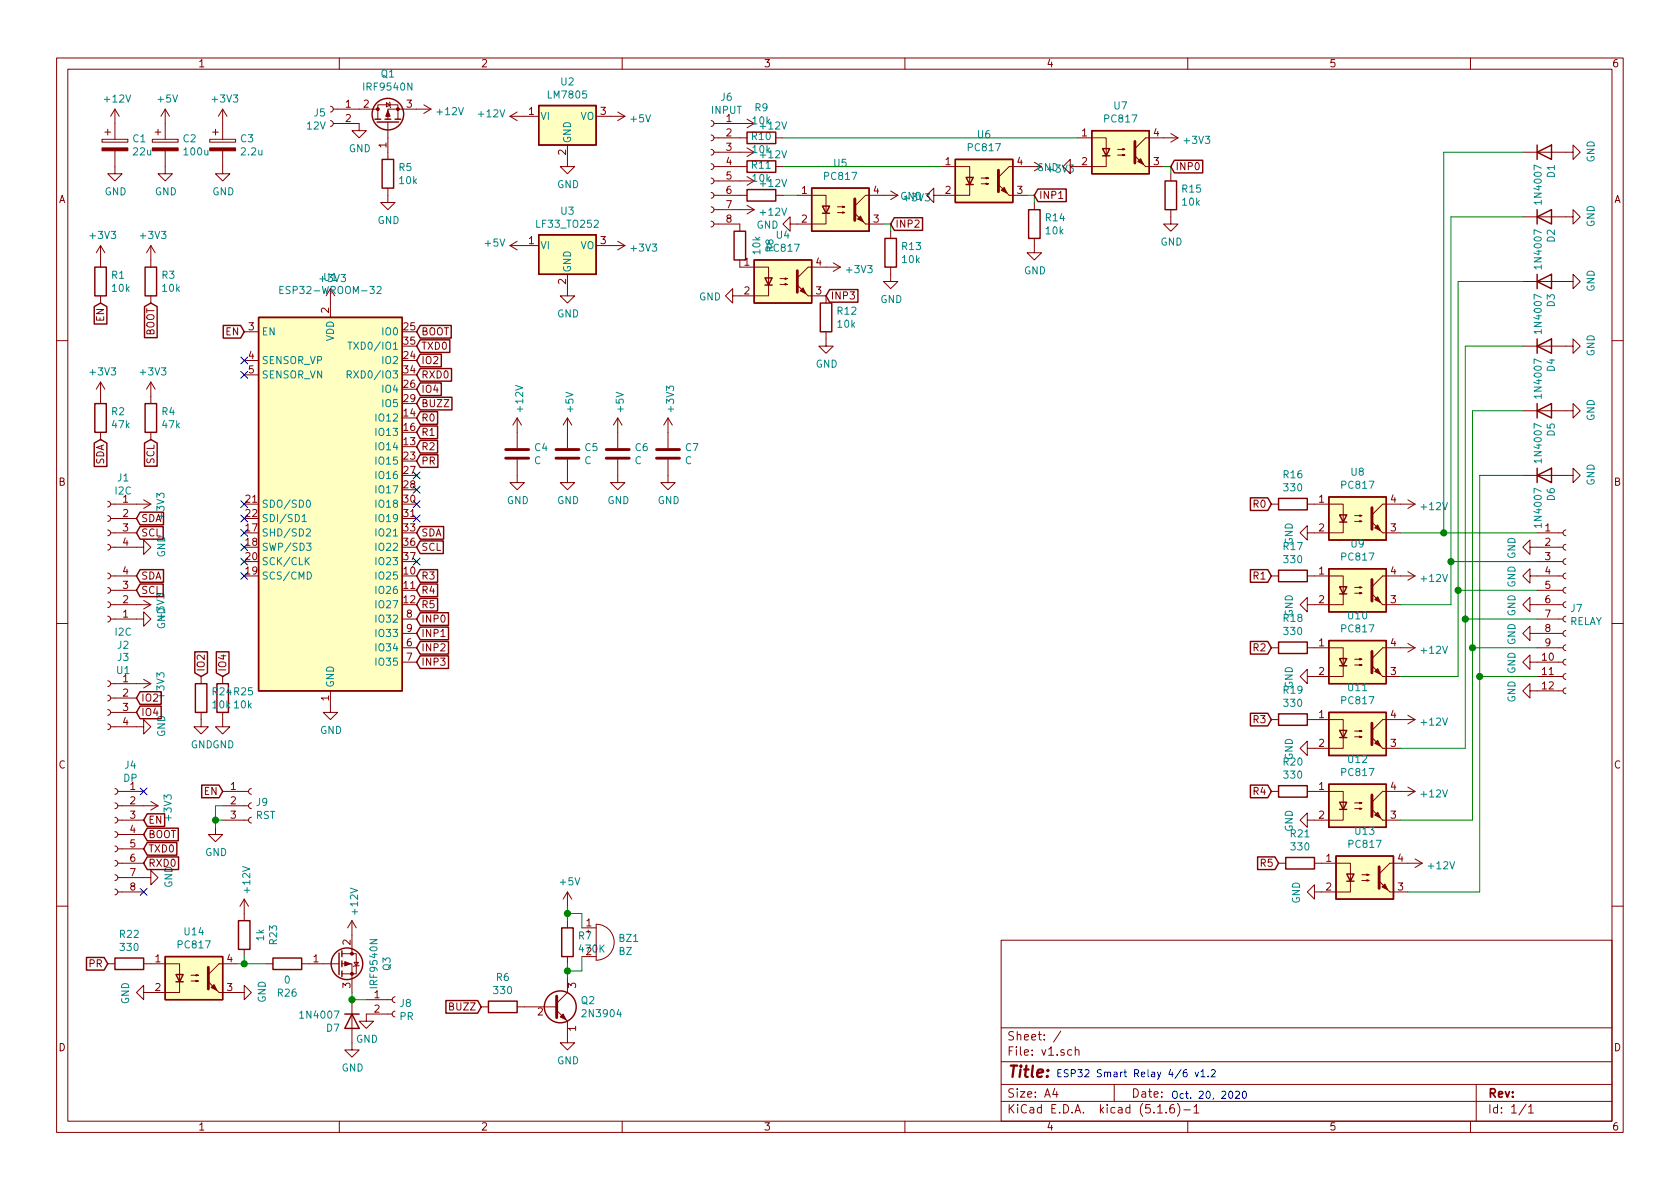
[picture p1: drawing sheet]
<svg xmlns="http://www.w3.org/2000/svg" width="297mm" height="210mm" viewBox="0 0 297 210" stroke-linecap="round" stroke-linejoin="round" font-family="sans-serif">
<g fill="none" stroke="#840000" stroke-width=".18">
<path d="M10 10.3h277v189.9h-277zM12 12.2h273v186.1h-273zM20.3 19.3l-.7 1.3M20.3 19.3v5.3M20.3 19.3l.8 1.3M29.2 19.3v5.3M29.2 19.3l-.8 1.3M29.2 19.3l.8 1.3M39.4 19.3v5.3M39.4 19.3l-.8 1.3M39.4 19.3l.7 1.3M58.4 18.8l.4 .1 .1 .3-.1 .4-.4 .2"/>
<path d="M58.9 19.3h7.9M60 10.3v1.9M68.3 18.2l.7 .3-.7 .4zM68.8 18l.2 .2v.7l.1 .1M74.9 18.5l1.3 .8M76.2 19.3h-7.6v1.8M76.2 19.3l-1.3 .8M91.4 19.8l-1.2 .8M109.2 19.8l1.3 .8M110 10.3v1.9M160 10.3v1.9M210 10.3v1.9"/>
<path d="M260 10.3v1.9M18 24.6h4.6v.5h-4.6zM18.5 23.4h1.1M19 22.9v1M20.3 26.7v4h1.3l-1.3 1.3-1.3-1.3h1.3M26.9 24.6h4.6v.5h-4.6zM27.4 23.4h1M27.9 22.9v1M29.2 26.7v4h1.3l-1.3 1.3-1.3-1.3h1.3M37.1 24.6h4.6v.5h-4.6zM37.6 23.4h1M38.1 22.9v1"/>
<path d="M39.4 26.7v4h1.2l-1.2 1.3-1.3-1.3h1.3M58.4 21.3l.4 .2 .1 .2-.1 .5-.4 .1M58.9 21.8h4.6v1.3h1.3l-1.3 1.3-1.3-1.3h1.3M66.8 21.1v-2.6h3.6v2.6M68.6 33.3v2.5h1.2l-1.2 1.3-1.3-1.3h1.3M68.6 21.6v6.6M90.2 20.6l1.2 .7M90.2 20.6h5M100.3 25.6v3.9h1.3l-1.3 1.2-1.2-1.2h1.2M105.4 20.6h5.1M110.5 20.6l-1.3 .7M125.7 39.1l.4 .1 .1 .3-.1 .4-.4 .2"/>
<path d="M125.7 36.6l.4 .1 .1 .3-.1 .4-.4 .2M125.7 34l.4 .2 .1 .2-.1 .5-.4 .1M125.7 31.5l.4 .1 .1 .3-.1 .4-.4 .2M125.7 29l.4 .1 .1 .3-.1 .4-.4 .2M125.7 26.4l.4 .1 .1 .3-.1 .4-.4 .2M125.7 23.9l.4 .1 .1 .3-.1 .4-.4 .2M125.7 21.3l.4 .2 .1 .2-.1 .5-.4 .1M126.2 39.6h4.6v1.3M126.2 37.1h7.1M126.2 21.8h7.1M126.2 34.5h5.9M126.2 32h7.1"/>
<path d="M126.2 29.5h5.9M126.2 26.9h7.1M126.2 24.4h5.9M132.1 36.3l1.2 .8M132.1 21.1l1.2 .7M132.1 26.2l1.2 .7M132.1 31.2l1.2 .8M133.3 37.1l-1.2 .7M133.3 21.8l-1.2 .8M133.3 26.9l-1.2 .8M133.3 32l-1.2 .8M137.2 34.5h1.2"/>
<path d="M137.2 29.5h1.2M137.2 24.4h1.2M141 34.5h5v5.1h-6.3v1.3l-1.3-1.3 1.3-1.3v1.3M148.1 37.6h1.3l-.4 .1v-.2l.4 .1M148.1 36.6h1.3l-.4 .1v-.3l.4 .2M153 39.6h3.2M157.5 33.8l1.2 .7M158.7 34.5h-5.7l-1.9 1.9M158.7 34.5l-1.2 .8M166.4 29.5h5v5h-6.3v1.3l-1.3-1.3 1.3-1.2v1.2M173.5 32.5h1.3l-.4 .1v-.2l.4 .1M173.5 31.5h1.3l-.4 .1v-.2l.4 .1"/>
<path d="M178.4 34.5h3.2M182.9 35.8v1.3M184.1 29.5h-5.7l-1.9 1.9M187.2 35.1h.7M190.5 24.4h5.1v5.1h-6.4v1.2l-1.2-1.2 1.2-1.3v1.3M197.6 27.4h1.3l-.4 .2v-.3l.4 .1M197.6 26.4h1.3l-.4 .1v-.2l.4 .1M202.6 29.5h3.1M207 37.1v2.5h1.3l-1.3 1.3-1.3-1.3h1.3M207 23.6l1.3 .8M207 30.7v1.3M208.3 24.4h-5.7l-1.9 1.9"/>
<path d="M208.3 24.4l-1.3 .7M269.2 38.3h8.9v-1.2l1.3 1.2-1.3 1.3v-1.3M269.2 26.9h8.9v-1.3l1.3 1.3-1.3 1.3v-1.3M17.8 43.4l-.8 1.3M17.8 43.4v3.8M17.8 52.3v1.3M17.8 43.4l.7 1.3M26.7 43.4v3.8M26.7 52.3v1.3M26.7 43.4l-.8 1.3M26.7 43.4l.7 1.3M43.2 58.7h2.5"/>
<path d="M58.4 51v5.1M90.2 43.4l1.2 .8M90.2 43.4h5M91.4 42.7l-1.2 .7M100.3 48.5v3.8h1.3l-1.3 1.3-1.2-1.3h1.2M105.4 43.4h5.1M109.2 42.7l1.3 .7M110.5 43.4l-1.3 .8M130.8 46v1.2h5.1v5.1h-6.4v1.3l-1.2-1.3 1.2-1.3v1.3M137.9 50.3h1.3l-.4 .1v-.2l.4 .1M137.9 49.3h1.3l-.4 .1v-.3l.4 .2M142.9 52.3h3.1v1.3"/>
<path d="M146 58.7v2.5h1.3l-1.3 1.3-1.2-1.3h1.2M147.3 46.5l1.3 .7M148.6 47.2h-5.7l-1.9 1.9M148.6 47.2l-1.3 .8M157.5 47.2v2.6h1.2l-1.2 1.2-1.3-1.2h1.3M157.5 40.9v1.3M182.9 42.2v2.5h1.2l-1.2 1.3-1.3-1.3h1.3M269.2 49.8h8.9v-1.3l1.3 1.3-1.3 1.2v-1.2M10 60.2h2M17.8 67.6v3.8M17.8 76.4v1.3M17.8 67.6l-.8 1.2"/>
<path d="M17.8 67.6l.7 1.2M26.7 67.6v3.8M26.7 76.4v1.3M26.7 67.6l-.8 1.2M26.7 67.6l.7 1.2M43.2 63.7h2.5M43.2 66.3h2.5M91.4 73.9l-.7 1.3M91.4 73.9v5.3M91.4 73.9l.8 1.3M100.3 73.9l-.7 1.3M100.3 73.9v5.3"/>
<path d="M100.3 73.9l.8 1.3M109.2 73.9l-.7 1.3M109.2 73.9v5.3M109.2 73.9l.8 1.3M118.1 73.9v5.3M118.1 73.9l-.8 1.3M118.1 73.9l.8 1.3M269.2 72.6h8.9v-1.2l1.3 1.2-1.3 1.3v-1.3M269.2 61.2h8.9v-1.3l1.3 1.3-1.3 1.3v-1.3M285 60.2h2M19 96.3l.4 .1 .2 .3-.2 .4-.4 .2M19 93.7l.4 .1 .2 .3-.2 .5-.4 .1"/>
<path d="M19 91.2l.4 .1 .2 .3-.2 .4-.4 .2M19 88.6l.4 .2 .2 .2-.2 .5-.4 .2M19.6 96.8h5.8v-1.3l1.3 1.3-1.3 1.2v-1.2M19.6 94.2h4.5M19.6 89.1h7.1M19.6 91.7h4.5M25.4 88.4l1.3 .7M26.7 89.1l-1.3 .8M91.4 81.3v4h1.3l-1.3 1.3-1.2-1.3h1.2M100.3 81.3v4h1.3l-1.3 1.3-1.2-1.3h1.2M109.2 81.3v4h1.3l-1.3 1.3-1.3-1.3h1.3M118.1 81.3v4h1.3l-1.3 1.3-1.3-1.3h1.3"/>
<path d="M224.8 89.1h1.3M231.1 89.1h6.4v5.1h-6.4v1.3l-1.2-1.3 1.2-1.2v1.2M239.5 92.2h1.3l-.4 .1v-.2l.4 .1M239.5 91.2h1.3l-.4 .1v-.2l.4 .1M244.5 94.2h3.1M248.9 88.4l1.3 .7M250.2 89.1h-5.7l-1.9 2M250.2 89.1l-1.3 .8M269.2 84.1h8.9v-1.3l1.3 1.3-1.3 1.2v-1.2M270.5 96.8v-1.3l-1.3 1.3 1.3 1.2v-1.2h5.9M271.8 94.2h4.6M271.8 99.3h4.6"/>
<path d="M276.9 98.8l-.3 .1-.2 .3 .1 .4 .4 .2M276.9 96.3l-.3 .1-.2 .3 .1 .4 .4 .2M276.9 93.7l-.3 .1-.2 .4 .1 .3 .4 .2M10 110.3h2M19 101.3l.4 .2 .2 .2-.2 .5-.4 .2M19 103.9l.4 .1 .2 .3-.2 .4-.4 .2M19 106.4l.4 .1 .2 .3-.2 .5-.4 .1M19 109l.4 .1 .2 .3-.2 .4-.4 .2M19.6 109.5h5.8v-1.3l1.3 1.3-1.3 1.2v-1.2M19.6 106.9h7.1M19.6 101.8h4.5M19.6 104.4h4.5"/>
<path d="M25.4 106.2l1.3 .7M26.7 106.9l-1.3 .8M35.6 119.6v1.3M39.4 119.6v1.3M71.1 114.5h2.6M71.1 117.1h2.6M71.1 112h2.6M71.1 109.5h2.6M78 112.6h.7M224.8 114.5h1.3M224.8 101.8h1.3M231.1 101.8h6.4v5.1h-6.4v1.3l-1.2-1.3 1.2-1.2v1.2"/>
<path d="M231.1 114.5h6.4v5.1h-6.4v1.3l-1.2-1.3 1.2-1.2v1.2M239.5 104.9h1.3l-.4 .1v-.2l.4 .1M239.5 103.9h1.3l-.4 .1v-.2l.4 .1M239.5 117.6h1.3l-.4 .1v-.2l.4 .1M239.5 116.6h1.3l-.4 .1v-.2l.4 .1M244.5 106.9h3.1M244.5 119.6h3.1M248.9 113.8l1.3 .7M248.9 101.1l1.3 .7M250.2 114.5h-5.7l-1.9 2M250.2 114.5l-1.3 .8M250.2 101.8h-5.7l-1.9 2"/>
<path d="M250.2 101.8l-1.3 .8M270.5 112v-1.3l-1.3 1.3 1.3 1.3v-1.3h5.9M270.5 106.9v-1.2l-1.3 1.2 1.3 1.3v-1.3h5.9M270.5 117.1v-1.3l-1.3 1.3 1.3 1.3v-1.3h5.9M270.5 101.8v-1.2l-1.3 1.2 1.3 1.3v-1.3h5.9M271.8 114.5h4.6M271.8 119.6h4.6M271.8 109.5h4.6M271.8 104.4h4.6M276.9 119.1l-.3 .1-.2 .4 .1 .3 .4 .2M276.9 116.6l-.3 .1-.2 .3 .1 .4 .4 .2M276.9 114l-.3 .1-.2 .4 .1 .4 .4 .2"/>
<path d="M276.9 111.5l-.3 .1-.2 .3 .1 .4 .4 .2M276.9 109l-.3 .1-.2 .3 .1 .4 .4 .2M276.9 106.4l-.3 .1-.2 .4 .1 .3 .4 .2M276.9 103.9l-.3 .1-.2 .3 .1 .4 .4 .2M276.9 101.3l-.3 .1-.2 .4 .1 .4 .4 .2M285 110.3h2M19 128l.4 .1 .2 .3-.2 .4-.4 .2M19 125.5l.4 .1 .2 .3-.2 .4-.4 .2M19 122.9l.4 .2 .2 .2-.2 .5-.4 .1M19 120.4l.4 .1 .2 .3-.2 .4-.4 .2M19.6 128.5h5.8v-1.3l1.3 1.3-1.3 1.3v-1.3M19.6 126h4.5"/>
<path d="M19.6 123.4h4.5M19.6 120.9h7.1M20.3 139.4l.4 .2 .1 .2-.1 .5-.4 .2M20.8 139.9h4.6M25.4 120.1l1.3 .8M26.7 120.9l-1.3 .8M35.6 126v2.5h1.2l-1.2 1.3-1.3-1.3h1.3M39.4 126v2.5h1.2l-1.2 1.3-1.3-1.3h1.3M39.4 139.9h4.5M44.4 139.4l-.3 .1-.2 .4 .1 .4 .4 .2M58.4 122.2v3.8h1.3l-1.3 1.2-1.3-1.2h1.3M224.8 127.2h1.3"/>
<path d="M224.8 139.9h1.3M231.1 127.2h6.4v5.1h-6.4v1.3l-1.2-1.3 1.2-1.2v1.2M231.1 139.9h6.4v5.1h-6.4v1.3l-1.2-1.3 1.2-1.2v1.2M239.5 130.3h1.3l-.4 .1v-.2l.4 .1M239.5 129.3h1.3l-.4 .1v-.2l.4 .1M244.5 132.3h3.1M248.9 126.5l1.3 .7M248.9 139.2l1.3 .7M250.2 127.2h-5.7l-1.9 2M250.2 127.2l-1.3 .8M250.2 139.9h-5.7l-1.9 2M250.2 139.9l-1.3 .8"/>
<path d="M270.5 122.2v-1.3l-1.3 1.3 1.3 1.2v-1.2h5.9M276.9 121.7l-.3 .1-.2 .3 .1 .4 .4 .2M20.3 157.2l.4 .1 .1 .3-.1 .5-.4 .1M20.3 154.7l.4 .1 .1 .3-.1 .4-.4 .2M20.3 152.1l.4 .2 .1 .2-.1 .5-.4 .2M20.3 149.6l.4 .1 .1 .3-.1 .4-.4 .2M20.3 147.1l.4 .1 .1 .3-.1 .4-.4 .2M20.3 144.5l.4 .1 .1 .3-.1 .5-.4 .1M20.3 142l.4 .1 .1 .3-.1 .4-.4 .2M20.8 155.2h5.9v-1.3l1.2 1.3-1.2 1.3v-1.3M20.8 152.6h4.6M20.8 145h4.6"/>
<path d="M20.8 157.7h4.6M20.8 142.5h7.1M20.8 150.1h4.6M20.8 147.6h4.6M26.7 141.7l1.2 .8M27.9 142.5l-1.2 .8M38.1 146.3v1.3h1.3l-1.3 1.2-1.3-1.2h1.3M39.4 145h4.5M39.4 142.5h4.5M43.2 159l-.8 1.3M43.2 159v3.8M43.2 159l.7 1.3"/>
<path d="M44.4 144.5l-.3 .1-.2 .4 .1 .3 .4 .2M44.4 142l-.3 .1-.2 .3 .1 .4 .4 .2M100.3 157.7v2.6M100.3 157.7l-.7 1.3M100.3 157.7l.8 1.3M226.1 152.6h1.2M232.4 152.6h6.4v5.1h-6.4v1.3l-1.3-1.3 1.3-1.2v1.2M239.5 143h1.3l-.4 .1v-.2l.4 .1M239.5 142h1.3l-.4 .1v-.2l.4 .1M240.8 155.7h1.3l-.4 .1v-.2l.4 .1M240.8 154.7h1.3l-.4 .1v-.2l.4 .1M244.5 145h3.1"/>
<path d="M245.7 157.7h3.2M250.2 151.9l1.3 .7M251.5 152.6h-5.8l-1.9 2M251.5 152.6l-1.3 .8M10 160.2h2M19 170.4h1.3M25.4 170.4h6.3v5.1h-6.3v1.3l-1.3-1.3 1.3-1.3v1.3M33.8 173.5h1.3l-.4 .1v-.3l.4 .2M33.8 172.5h1.3l-.4 .1v-.3l.4 .2M38.7 175.5h4.5v-1.3l1.2 1.3-1.2 1.3v-1.3M41.9 170.4h-3.2l-1.9 1.9M43.2 167.9v1.3"/>
<path d="M47 170.4h1.3M53.3 170.4h6.6M60.5 170.4h1.7v5.1M60.5 168.7h2.5v3.5h-2.5M62.2 176.8v8.9h1.3l-1.3 1.2-1.2-1.2h1.2M62.2 162.8v5.9M62.2 162.8l-.7 1.3M62.2 162.8l.8 1.3M62.6 170.2h.8l-.4 .6zM63.5 170.7l-.1 .1h-.8l-.1 .1M64.8 176.8h4.5M69.3 179.3h-4.5v1.3h1.2l-1.2 1.3-1.3-1.3h1.3"/>
<path d="M69.8 178.8l-.3 .1-.2 .3 .1 .4 .4 .2M69.8 176.3l-.3 .1-.2 .3 .1 .4 .4 .2M85.1 178h1.3M91.4 178h7M98.4 178.7l1.9 1.9v3.8h1.3l-1.3 1.3-1.2-1.3h1.2M100.3 162.8v1.3M100.3 169.2v1.2M100.3 173v2.5l-1.9 1.9M102.9 164.1h2.5M102.9 169.2h2.5M105.4 163.4a3.2 3.2 0 0 1 3.2 3.2 3.2 3.2 0 0 1-3.2 3.2zM177 166.3h108v32h-108z"/>
<path d="M285 160.2h2M60 198.3v1.9M110 198.3v1.9M160 198.3v1.9M177 194.8h108M177 191.8h108M177 187.8h108M177 181.8h108M186.5 192.5l-.4 1h1M186.8 193v1M187.6 182.3l-1.3 2M189.5 185.7l-.4-.1-.3 .3v.6l.3 .1 .4-.1"/>
<path d="M190.1 185.7h.1a.37 .37 0 0 1 .6 .1v.8M190.1 185.1v1.5M197 191.8v3M204.7 196.8h.8M206.2 196.7v.1M207.5 195.3a.59 .59 0 0 0-.7 .7v.5l.2 .2 .4 .1 .2-.1 .1-.5-.2-.2-.4-.1-.3 .3M208.2 195.1a1.71 1.71 0 0 1 0 2.3M209.3 196.3h1.2M210 198.3v1.9M211.1 195.8l.4-.5v1.5M211.1 196.8h.9M260 198.3v1.9"/>
<path d="M261 191.8v6.5M269.8 195.2l-1.2 2M270.3 195.8l.4-.5v1.5M270.3 196.8h.8"/>
</g>
<g fill="none" stroke="#840000" stroke-width=".25">
<path d="M95.2 18.7h10.2v6.9h-10.2zM66.3 21.1h1M66.7 21.6h3.8M67.6 28.2h2v5.1h-2zM68.1 21.1h1M69.8 21.1h1.1M132.1 33.5h5.1v2.1h-5.1zM132.1 28.4h5.1v2.1h-5.1zM132.1 23.4h5.1v2h-5.1zM143.5 33.3h10.2v7.6h-10.2zM145.4 36.4h1.3l-.7 1.3zM145.4 37.7h1.3"/>
<path d="M158.1 38.5h5v2.2h-5l-.6-1.1zM168.9 28.2h10.2v7.6h-10.2zM170.8 31.4h1.3l-.7 1.2zM170.8 32.6h1.3M181.9 37.1h2v5.1h-2zM183.5 33.4h5v2.3h-5l-.6-1.2zM193 23.1h10.2v7.6h-10.2zM194.9 26.3h1.3l-.6 1.3zM194.9 27.6h1.3M206 32h2v5.1h-2zM207.6 28.3h5v2.3h-5l-.6-1.1zM271.8 38.3l2.5-1.2v2.5z"/>
<path d="M271.8 26.9l2.5-1.3v2.6zM271.8 25.6v2.6M271.8 37.1v2.5M16.7 54.2l1.1-.6 1.1 .6v3.1h-2.2zM16.8 47.2h2v5.1h-2zM25.6 54.2l1.1-.6 1.1 .6v5.5h-2.2zM25.7 47.2h2v5.1h-2zM39.5 57.6h3l.7 1.1-.7 1.1h-3zM45.7 56.1h25.4v66.1h-25.4zM74.3 57.6h5.5v2.2h-5.5l-.6-1.1zM95.2 41.5h10.2v7h-10.2zM129.8 40.9h2v5.1h-2z"/>
<path d="M133.3 46h10.2v7.6h-10.2zM135.3 49.1h1.2l-.6 1.3zM135.3 50.4h1.2M145 53.6h2.1v5.1h-2.1zM146.7 51.2h5v2.2h-5l-.7-1.1zM156.5 42.2h2v5h-2zM271.8 49.8l2.5-1.3v2.5zM271.8 48.5v2.5M271.8 59.9v2.6M16.7 78.4l1.1-.7 1.1 .7v4.1h-2.2zM16.8 71.4h2v5h-2zM25.6 78.4l1.1-.7 1.1 .7v4h-2.2z"/>
<path d="M25.7 71.4h2v5h-2zM74.3 75.3h3.1v2.3h-3.1l-.6-1.2zM74.3 72.8h3.1v2.2h-3.1l-.6-1.1zM74.3 60.1h5.2v2.2h-5.2l-.6-1.1zM74.3 70.3h5.6v2.2h-5.6l-.6-1.1zM74.3 65.2h5.5v2.2h-5.5l-.6-1.1zM74.3 77.9h3.1v2.2h-3.1l-.6-1.1zM74.3 62.6h3.7v2.3h-3.7l-.6-1.2zM74.3 67.7h3.7v2.2h-3.7l-.6-1.1zM271.8 72.6l2.5-1.2v2.5zM271.8 61.2l2.5-1.3v2.6zM271.8 71.4v2.5"/>
<path d="M24.8 90.6h4.1v2.2h-4.1l-.7-1.1zM24.8 93.1h4.1v2.2h-4.1l-.7-1.1zM74.3 80.4h3.1v2.2h-3.1l-.6-1.1zM74.3 93.1h4.1v2.2h-4.1l-.6-1.1zM74.3 95.7h4.1v2.2h-4.1l-.6-1.1zM221.1 88h3.1l.6 1.1-.6 1.2h-3.1zM226.1 88.1h5v2.1h-5zM234.9 87.9h10.2v7.6h-10.2zM236.9 91.1h1.2l-.6 1.2zM236.9 92.3h1.2M271.8 84.1l2.5-1.3v2.5zM271.8 82.8v2.5"/>
<path d="M24.8 103.3h4.1v2.2h-4.1l-.7-1.1zM24.8 100.7h4.1v2.3h-4.1l-.7-1.2zM34.4 115.3h2.3v3.7l-1.1 .6-1.2-.6zM38.3 115.3h2.2v3.7l-1.1 .6-1.1-.6zM74.3 100.7h3.1v2.3h-3.1l-.6-1.2zM74.3 108.4h5v2.2h-5l-.6-1.1zM74.3 110.9h5v2.2h-5l-.6-1.1zM74.3 113.4h5v2.3h-5l-.6-1.2zM74.3 116h5v2.2h-5l-.6-1.1zM74.3 105.8h3.1v2.2h-3.1l-.6-1.1zM74.3 103.3h3.1v2.2h-3.1l-.6-1.1zM221.1 113.4h3.1l.6 1.1-.6 1.2h-3.1z"/>
<path d="M221.1 100.7h3.1l.6 1.1-.6 1.2h-3.1zM226.1 100.8h5v2.1h-5zM226.1 113.5h5v2.1h-5zM234.9 100.6h10.2v7.6h-10.2zM234.9 113.3h10.2v7.6h-10.2zM236.9 103.8h1.2l-.6 1.2zM236.9 116.5h1.2l-.6 1.2zM236.9 105h1.2M236.9 117.7h1.2M24.8 122.3h3.7v2.3h-3.7l-.7-1.2zM24.8 124.9h3.7v2.2h-3.7l-.7-1.1zM34.5 120.9h2.1v5.1h-2.1z"/>
<path d="M35.7 138.8h3l.7 1.1-.7 1.2h-3zM38.4 120.9h2v5.1h-2zM221.1 138.8h3.1l.6 1.1-.6 1.2h-3.1zM221.1 126.1h3.1l.6 1.1-.6 1.2h-3.1zM226.1 126.2h5v2.1h-5zM226.1 138.9h5v2.1h-5zM234.9 126h10.2v7.6h-10.2zM234.9 138.7h10.2v7.6h-10.2zM236.9 129.2h1.2l-.6 1.2zM236.9 130.4h1.2M26 143.9h3.1v2.2h-3.1l-.6-1.1zM26 146.5h5.5v2.2h-5.5l-.6-1.1z"/>
<path d="M26 149h5.3v2.2h-5.3l-.6-1.1zM26 151.5h5.6v2.3h-5.6l-.6-1.2zM222.4 151.5h3l.7 1.1-.7 1.2h-3zM227.3 151.6h5.1v2.1h-5.1zM236.2 151.4h10.2v7.6h-10.2zM236.9 141.9h1.2l-.6 1.2zM236.9 143.1h1.2M238.1 154.6h1.3l-.6 1.2zM238.1 155.8h1.3M15.3 169.3h3.1l.6 1.1-.6 1.1h-3.1zM20.3 169.4h5.1v2h-5.1zM29.2 169.2h10.2v7.6h-10.2z"/>
<path d="M31.1 172.3h1.3l-.7 1.3zM31.1 173.6h1.3M42.2 162.8h2v5.1h-2zM48.3 169.4h5v2h-5zM59.9 168.5v3.8M60.5 168.1v1.1M60.5 169.9v1M60.5 171.7v1M61 179.3h2.5M62.2 179.3l1.3 2.6h-2.5zM78.8 176.9h5.7l.6 1.1-.6 1.2h-5.7zM86.4 177h5v2.1h-5z"/>
<path d="M99.3 164.1h2v5.1h-2z"/>
<circle cx="68.6" cy="20.2" r="2.79"/>
<circle cx="61.3" cy="170.4" r="2.79"/>
<circle cx="99.1" cy="178" r="2.82"/>
</g>
<g fill="#ffffc2" stroke="#ffffc2" stroke-width=".18">
<path d="M133.3 46h10.2v7.6h-10.2z"/>
<path d="M234.9 87.9h10.2v7.6h-10.2z"/>
<path d="M234.9 100.6h10.2v7.6h-10.2z"/>
<path d="M234.9 113.3h10.2v7.6h-10.2z"/>
<path d="M234.9 126h10.2v7.6h-10.2z"/>
<path d="M234.9 138.7h10.2v7.6h-10.2z"/>
<path d="M236.2 151.4h10.2v7.6h-10.2z"/>
<path d="M29.2 169.2h10.2v7.6h-10.2z"/>
<path d="M95.2 18.7h10.2v6.9h-10.2z"/>
<path d="M95.2 41.5h10.2v7h-10.2z"/>
<path d="M45.7 56.1h25.4v66.1h-25.4z"/>
<path d="M193 23.1h10.2v7.6h-10.2z"/>
<path d="M168.9 28.2h10.2v7.6h-10.2z"/>
<path d="M143.5 33.3h10.2v7.6h-10.2z"/>
</g>
<g fill="#840000" stroke="#840000" stroke-width=".18">
<path d="M141 50.4l1.9 1.9z"/>
<path d="M141.5 51.4l.5-.5 .5 1z"/>
<path d="M242.6 92.3l1.9 1.9z"/>
<path d="M243.1 93.3l.5-.5 .5 1z"/>
<path d="M242.6 105l1.9 1.9z"/>
<path d="M243.1 106l.5-.5 .5 1z"/>
<path d="M242.6 117.7l1.9 1.9z"/>
<path d="M243.1 118.7l.5-.5 .5 1z"/>
<path d="M242.6 130.4l1.9 1.9z"/>
<path d="M243.1 131.4l.5-.5 .5 1z"/>
<path d="M242.6 143.1l1.9 1.9z"/>
<path d="M243.1 144.1l.5-.5 .5 1z"/>
<path d="M243.8 155.8l1.9 1.9z"/>
<path d="M244.3 156.8l.6-.5 .5 1z"/>
<path d="M61 170l1 .4-1 .4z"/>
<path d="M99.1 179.8l.5-.5 .5 1z"/>
<path d="M68.6 19.6l.4 1h-.8z"/>
<path d="M36.8 173.6l1.9 1.9z"/>
<path d="M37.8 174.1l.6 1-1.1-.5z"/>
<path d="M37.1 26.2h4.6v.5h-4.6z"/>
<path d="M200.7 27.6l1.9 1.9z"/>
<path d="M201.2 28.6l.5-.5 .5 1z"/>
<path d="M176.5 32.6l1.9 1.9z"/>
<path d="M177 33.6l.5-.5 .6 1.1z"/>
<path d="M151.1 37.7l1.9 1.9z"/>
<path d="M151.6 38.7l.5-.5 .6 1z"/>
<path d="M26.9 26.2h4.6v.5h-4.6z"/>
<path d="M18 26.2h4.6v.5h-4.6z"/>
<circle cx="62.2" cy="172.2" r=".25"/>
<circle cx="62.2" cy="168.7" r=".25"/>
<circle cx="70.4" cy="19.3" r=".25"/>
<circle cx="66.8" cy="19.3" r=".25"/>
</g>
<g fill="none" stroke="#840000" stroke-width=".51">
<path d="M151.1 35.2v3.8M176.5 30.1v3.8M200.7 25v3.8M141 47.9v3.8M89.4 79.5h4.1M98.3 79.5h4.1M107.2 79.5h4.1M116.1 79.5h4M89.4 81h4.1M98.3 81h4.1M107.2 81h4.1M116.1 81h4"/>
<path d="M242.6 89.8v3.8M242.6 102.5v3.8M242.6 115.2v3.8M242.6 127.9v3.8M242.6 140.6v3.8M243.8 153.3v3.8M36.8 171.1v3.8M98.4 176.1v3.9"/>
</g>
<g fill="none" stroke="#008484" stroke-width=".18">
<path d="M163.6 34.3h.8l-.5 .4 .4 .2v.5l-.2 .1-.5-.1M187.8 29.2l.4 1.2 .5-1.2M189 29.2h.8l-.5 .5 .4 .1v.5l-.2 .1-.5-.1M49.5 51.3h.4M50.1 50.6h-.6v1.3h.6M66.7 50.8l.5-.2 .2 .4-.1 .2-.7 .7h.8M61.4 66.2h.6l.1-.2v-.3l-.2-.1h-.5v1.2M61.5 60.5h.7M61.7 66.2l.4 .6M61.9 60.5v1.3M53.4 91.3l.4-.3v1.2M53.4 92.2h.8"/>
<path d="M54.2 93.6l.4-.1 .3 .4-.8 .9h.8M54.2 99.2l.5 .7M54.2 96.1h.8l-.4 .4 .3 .2v.6h-.5l-.2-.1M54.3 88.6l.2-.2a.67 .67 0 0 1 .4 .7 .67 .67 0 0 1-.4 .6l-.3-.2v-.3zM54.7 98.6l-.7 .7M27.7 106.1l1.3 .4-1.3 .4M27.7 105.8v-.8l.5 .4 .1-.4h.6l.1 .3-.1 .5M54.3 101.1a.64 .64 0 0 1 .8 .7 .64 .64 0 0 1-.8 .6z"/>
</g>
<g fill="none" stroke="#008400" stroke-width=".18">
<path d="M138.4 29.5h28M138.4 34.5h2.6M138.4 24.4h52.1M156.2 39.6h1.3v1.3M181.6 34.5h1.3v1.3M205.7 29.5h1.3v1.2M269.2 26.9h-13.9v67.3M269.2 38.3h-12.7v68.6h-8.9M269.2 49.8h-11.4v69.8h-10.2M269.2 61.2h-10.1v71.1h-11.5M269.2 72.6h-8.9v72.4h-12.7M247.6 94.2h24.2"/>
<path d="M256.5 99.3h15.3M269.2 84.1h-7.6v73.6h-12.7M257.8 104.4h14M259.1 109.5h12.7M260.3 114.5h11.5M261.6 119.6h10.2M38.1 145h1.3M39.4 142.5h-1.3v3.8M41.9 170.4h5.1M43.2 169.2v1.2M62.2 175.5v1.3h2.6M100.3 161.5h2.6v2.6"/>
<path d="M100.3 160.3v2.5M100.3 170.4v2.6M102.9 169.2v2.5h-2.6"/>
</g>
<path d="M209.8 189.1l-.4 .1a.87 .87 0 0 0 0 1.2l.5-.1v-.5l-.5-.2-.2 .3M211.3 189.6l.3 .8 .3-.8M212.3 189.5l.4-.4v1.3M212.3 190.4h.8M213.6 190.3v.1M214.1 189.3l.5-.2 .3 .4-.8 .9h.8M218.4 193.1l.5-.1 .3 .3-.8 .9h.8M219.8 193.1l.2-.1a.69 .69 0 0 1 .4 .6 .69 .69 0 0 1-.4 .6l-.3-.2v-.3z" fill="none" stroke="#0000c2" stroke-width=".18"/>
<g fill="#008400" stroke="#008400" stroke-width=".25">
<circle cx="256.5" cy="99.3" r=".51"/>
<circle cx="257.8" cy="104.4" r=".51"/>
<circle cx="38.1" cy="145" r=".51"/>
<circle cx="259.1" cy="109.5" r=".51"/>
<circle cx="260.3" cy="114.5" r=".51"/>
<circle cx="62.2" cy="176.8" r=".51"/>
<circle cx="43.2" cy="170.4" r=".51"/>
<circle cx="100.3" cy="161.5" r=".51"/>
<circle cx="261.6" cy="119.6" r=".51"/>
<circle cx="255.3" cy="94.2" r=".51"/>
<circle cx="100.3" cy="171.7" r=".51"/>
</g>
<g fill="none" stroke="#000084" stroke-width=".18">
<path d="M42.6 65.7l1.2 1.2M42.6 63.1l1.2 1.3M43.8 65.7l-1.2 1.2M43.8 63.1l-1.2 1.3M42.6 88.5l1.2 1.3M42.6 91.1l1.2 1.2M42.6 93.6l1.2 1.2M42.6 98.7l1.2 1.2M42.6 96.2l1.2 1.2M43.8 88.5l-1.2 1.3M43.8 91.1l-1.2 1.2M43.8 93.6l-1.2 1.2"/>
<path d="M43.8 98.7l-1.2 1.2M43.8 96.2l-1.2 1.2M73.1 86l1.2 1.2M73.1 98.7l1.2 1.2M73.1 83.5l1.2 1.2M73.1 91.1l1.2 1.2M73.1 88.5l1.2 1.3M74.3 86l-1.2 1.2M74.3 98.7l-1.2 1.2M74.3 91.1l-1.2 1.2M74.3 83.5l-1.2 1.2M74.3 88.5l-1.2 1.3"/>
<path d="M42.6 101.2l1.2 1.3M43.8 101.2l-1.2 1.3M24.8 139.3l1.2 1.3M26 139.3l-1.2 1.3M24.8 157.1l1.2 1.2M26 157.1l-1.2 1.2"/>
</g>
<text font-size="2.8" fill="#840000" x="178" y="190.5">Title:</text>
<g font-size="2.1" fill="#840000">
<text x="178" y="184">Sheet: /</text>
<text x="178" y="186.7">File: v1.sch</text>
<text x="178" y="196.9">KiCad E.D.A. kicad (5.1.6)-1</text>
<text x="178" y="194.1">Size: A4</text>
<text x="200" y="194.1">Date:</text>
<text x="263" y="194.1">Rev:</text>
<text x="263" y="196.9">Id: 1/1</text>
</g>
<g font-size="1.8" fill="#840000">
<text x="35" y="11.9">1</text>
<text x="85" y="11.9">2</text>
<text x="135" y="11.9">3</text>
<text x="185" y="11.9">4</text>
<text x="235" y="11.9">5</text>
<text x="285" y="11.9">6</text>
<text x="61.1" y="19">1</text>
<text x="61.1" y="21.6">2</text>
<text x="64.3" y="19">2</text>
<text x="71.9" y="19">3</text>
<text x="93.5" y="20.3">1</text>
<text x="106.2" y="20.3">3</text>
<text x="128.4" y="21.6">1</text>
<text x="68.3" y="26.1" transform="rotate(-90 68.3 26.1)">1</text>
<text x="100.1" y="27.4" transform="rotate(-90 100.1 27.4)">2</text>
<text x="128.4" y="24.1">2</text>
<text x="128.4" y="26.7">3</text>
<text x="128.4" y="29.2">4</text>
<text x="167.2" y="29.2">1</text>
<text x="179.9" y="29.2">4</text>
<text x="191.3" y="24.1">1</text>
<text x="191.3" y="29.2">2</text>
<text x="204" y="29.2">3</text>
<text x="204" y="24.1">4</text>
<text x="10.4" y="35.9">A</text>
<text x="128.4" y="31.7">5</text>
<text x="128.4" y="34.3">6</text>
<text x="141.8" y="34.3">1</text>
<text x="154.5" y="34.3">4</text>
<text x="167.2" y="34.3">2</text>
<text x="179.9" y="34.3">3</text>
<text x="183.7" y="35.2">INP1</text>
<text x="207.8" y="30.1">INP0</text>
<text x="285.4" y="35.9">A</text>
<text x="128.4" y="36.8">7</text>
<text x="128.4" y="39.4">8</text>
<text x="141.8" y="39.4">2</text>
<text x="154.5" y="39.4">3</text>
<text x="158.3" y="40.3">INP2</text>
<text x="93.5" y="43.2">1</text>
<text x="106.2" y="43.2">3</text>
<text x="131.6" y="47">1</text>
<text x="144.3" y="47">4</text>
<text x="100.1" y="50.3" transform="rotate(-90 100.1 50.3)">2</text>
<text x="131.6" y="52.1">2</text>
<text x="144.3" y="52.1">3</text>
<text x="146.8" y="53">INP3</text>
<text x="18.4" y="56.8" transform="rotate(-90 18.4 56.8)">EN</text>
<text x="27.3" y="59.5" transform="rotate(-90 27.3 59.5)">BOOT</text>
<text x="39.9" y="59.3">EN</text>
<text x="44" y="58.4">3</text>
<text x="58.2" y="55.3" transform="rotate(-90 58.2 55.3)">2</text>
<text x="71.4" y="58.4">25</text>
<text x="74.4" y="59.3">BOOT</text>
<text x="44" y="63.5">4</text>
<text x="71.4" y="63.5">24</text>
<text x="71.4" y="61">35</text>
<text x="74.4" y="61.8">TXD0</text>
<text x="74.4" y="64.4">IO2</text>
<text x="44" y="66">5</text>
<text x="71.4" y="68.6">26</text>
<text x="71.4" y="71.1">29</text>
<text x="71.4" y="66">34</text>
<text x="74.4" y="66.9">RXD0</text>
<text x="74.4" y="69.5">IO4</text>
<text x="71.4" y="73.7">14</text>
<text x="71.4" y="76.2">16</text>
<text x="74.4" y="77.1">R1</text>
<text x="74.4" y="74.5">R0</text>
<text x="74.4" y="72">BUZZ</text>
<text x="18.4" y="82.2" transform="rotate(-90 18.4 82.2)">SDA</text>
<text x="27.3" y="82" transform="rotate(-90 27.3 82)">SCL</text>
<text x="71.4" y="78.7">13</text>
<text x="71.4" y="81.3">23</text>
<text x="71.4" y="83.8">27</text>
<text x="74.4" y="79.6">R2</text>
<text x="74.4" y="82.2">PR</text>
<text x="10.4" y="85.9">B</text>
<text x="21.7" y="88.9">1</text>
<text x="43.5" y="88.9">21</text>
<text x="71.4" y="86.4">28</text>
<text x="71.4" y="88.9">30</text>
<text x="221.7" y="89.8">R0</text>
<text x="233.2" y="88.9">1</text>
<text x="245.9" y="88.9">4</text>
<text x="285.4" y="85.9">B</text>
<text x="21.7" y="91.4">2</text>
<text x="21.7" y="94">3</text>
<text x="24.9" y="92.3">SDA</text>
<text x="24.9" y="94.9">SCL</text>
<text x="43.5" y="94">17</text>
<text x="43.5" y="91.4">22</text>
<text x="71.4" y="91.4">31</text>
<text x="71.4" y="94">33</text>
<text x="74.4" y="94.9">SDA</text>
<text x="233.2" y="94">2</text>
<text x="245.9" y="94">3</text>
<text x="273.2" y="94">1</text>
<text x="21.7" y="101.6">4</text>
<text x="21.7" y="96.5">4</text>
<text x="43.5" y="96.5">18</text>
<text x="43.5" y="101.6">19</text>
<text x="43.5" y="99.1">20</text>
<text x="71.4" y="101.6">10</text>
<text x="71.4" y="96.5">36</text>
<text x="71.4" y="99.1">37</text>
<text x="74.4" y="97.4">SCL</text>
<text x="233.2" y="101.6">1</text>
<text x="245.9" y="101.6">4</text>
<text x="273.2" y="96.5">2</text>
<text x="273.2" y="99.1">3</text>
<text x="273.2" y="101.6">4</text>
<text x="21.7" y="106.7">2</text>
<text x="21.7" y="104.1">3</text>
<text x="24.9" y="105">SCL</text>
<text x="24.9" y="102.5">SDA</text>
<text x="71.4" y="104.1">11</text>
<text x="71.4" y="106.7">12</text>
<text x="74.4" y="102.5">R3</text>
<text x="74.4" y="107.6">R5</text>
<text x="74.4" y="105">R4</text>
<text x="221.7" y="102.5">R1</text>
<text x="233.2" y="106.7">2</text>
<text x="245.9" y="106.7">3</text>
<text x="273.2" y="104.1">5</text>
<text x="273.2" y="106.7">6</text>
<text x="21.7" y="109.2">1</text>
<text x="71.9" y="109.2">8</text>
<text x="71.9" y="111.8">9</text>
<text x="74.4" y="110.1">INP0</text>
<text x="74.4" y="112.6">INP1</text>
<text x="273.2" y="109.2">7</text>
<text x="273.2" y="111.8">8</text>
<text x="36.2" y="118.8" transform="rotate(-90 36.2 118.8)">IO2</text>
<text x="40" y="118.8" transform="rotate(-90 40 118.8)">IO4</text>
<text x="71.9" y="114.3">6</text>
<text x="71.9" y="116.8">7</text>
<text x="74.4" y="115.2">INP2</text>
<text x="74.4" y="117.7">INP3</text>
<text x="221.7" y="115.2">R2</text>
<text x="233.2" y="114.3">1</text>
<text x="233.2" y="119.4">2</text>
<text x="245.9" y="119.4">3</text>
<text x="245.9" y="114.3">4</text>
<text x="272.7" y="116.8">10</text>
<text x="272.7" y="119.4">11</text>
<text x="273.2" y="114.3">9</text>
<text x="21.7" y="123.2">2</text>
<text x="21.7" y="125.7">3</text>
<text x="24.9" y="124.1">IO2</text>
<text x="58.2" y="123.9" transform="rotate(-90 58.2 123.9)">1</text>
<text x="272.7" y="121.9">12</text>
<text x="21.7" y="128.3">4</text>
<text x="24.9" y="126.6">IO4</text>
<text x="221.7" y="127.9">R3</text>
<text x="233.2" y="127">1</text>
<text x="245.9" y="127">4</text>
<text x="10.4" y="135.9">C</text>
<text x="233.2" y="132.1">2</text>
<text x="245.9" y="132.1">3</text>
<text x="285.4" y="135.9">C</text>
<text x="23" y="139.7">1</text>
<text x="23" y="142.2">2</text>
<text x="36.1" y="140.6">EN</text>
<text x="40.8" y="139.7">1</text>
<text x="40.8" y="142.2">2</text>
<text x="221.7" y="140.6">R4</text>
<text x="233.2" y="139.7">1</text>
<text x="245.9" y="139.7">4</text>
<text x="23" y="144.8">3</text>
<text x="23" y="147.3">4</text>
<text x="23" y="149.9">5</text>
<text x="26.2" y="145.7">EN</text>
<text x="26.2" y="148.2">BOOT</text>
<text x="40.8" y="144.8">3</text>
<text x="233.2" y="144.8">2</text>
<text x="245.9" y="144.8">3</text>
<text x="23" y="152.4">6</text>
<text x="23" y="154.9">7</text>
<text x="26.2" y="150.7">TXD0</text>
<text x="26.2" y="153.3">RXD0</text>
<text x="223" y="153.3">R5</text>
<text x="234.5" y="152.4">1</text>
<text x="247.2" y="152.4">4</text>
<text x="23" y="157.5">8</text>
<text x="234.5" y="157.5">2</text>
<text x="247.2" y="157.5">3</text>
<text x="62" y="167.1" transform="rotate(-90 62 167.1)">2</text>
<text x="102.3" y="166.1">R7</text>
<text x="103.7" y="163.8">1</text>
<text x="15.8" y="171.1">PR</text>
<text x="27.5" y="170.2">1</text>
<text x="40.2" y="170.2">4</text>
<text x="55.4" y="170.2">1</text>
<text x="103.7" y="168.9">2</text>
<text x="27.5" y="175.3">2</text>
<text x="40.2" y="175.3">3</text>
<text x="62" y="174.7" transform="rotate(-90 62 174.7)">3</text>
<text x="66.2" y="176.5">1</text>
<text x="66.2" y="179.1">2</text>
<text x="79.6" y="178.7">BUZZ</text>
<text x="95.1" y="179.6">2</text>
<text x="101.9" y="174.7" transform="rotate(-90 101.9 174.7)">3</text>
<text x="10.4" y="185.9">D</text>
<text x="101.9" y="182.3" transform="rotate(-90 101.9 182.3)">1</text>
<text x="285.4" y="185.9">D</text>
<text x="35" y="199.9">1</text>
<text x="85" y="199.9">2</text>
<text x="135" y="199.9">3</text>
<text x="185" y="199.9">4</text>
<text x="235" y="199.9">5</text>
<text x="285" y="199.9">6</text>
</g>
<g font-size="1.8" fill="#008484">
<text x="64.6" y="16">IRF9540N</text>
<text x="67.4" y="13.7">Q1</text>
<text x="97.1" y="17.4">LM7805</text>
<text x="99.2" y="15.1">U2</text>
<text x="127.5" y="17.8">J6</text>
<text x="18.6" y="18.1">+12V</text>
<text x="28" y="18.1">+5V</text>
<text x="37.7" y="18.1">+3V3</text>
<text x="54.3" y="22.9">12V</text>
<text x="55.6" y="20.6">J5</text>
<text x="77.4" y="20.4">+12V</text>
<text x="84.8" y="20.7">+12V</text>
<text x="95.5" y="21.2">VI</text>
<text x="102.6" y="21.2">VO</text>
<text x="111.6" y="21.6">+5V</text>
<text x="125.8" y="20.1">INPUT</text>
<text x="133.1" y="22">10k</text>
<text x="133.5" y="19.7">R9</text>
<text x="134.6" y="22.9">+12V</text>
<text x="195.4" y="21.7">PC817</text>
<text x="197" y="19.3">U7</text>
<text x="23.5" y="25.2">C1</text>
<text x="23.6" y="27.5">22u</text>
<text x="32.4" y="25.2">C2</text>
<text x="32.7" y="27.5">100u</text>
<text x="42.6" y="25.2">C3</text>
<text x="42.8" y="27.5">2.2u</text>
<text x="61.7" y="26.9">GND</text>
<text x="101" y="25.4" transform="rotate(-90 101 25.4)">GND</text>
<text x="133" y="29.8">R11</text>
<text x="133" y="24.8">R10</text>
<text x="133.1" y="27.1">10k</text>
<text x="134.6" y="28">+12V</text>
<text x="147.5" y="29.5">U5</text>
<text x="171.3" y="26.7">PC817</text>
<text x="172.9" y="24.4">U6</text>
<text x="209.5" y="25.4">+3V3</text>
<text x="281.9" y="28.7" transform="rotate(-90 281.9 28.7)">GND</text>
<text x="18.5" y="34.5">GND</text>
<text x="27.4" y="34.5">GND</text>
<text x="37.5" y="34.5">GND</text>
<text x="70.6" y="30.2">R5</text>
<text x="70.7" y="32.6">10k</text>
<text x="98.5" y="33.3">GND</text>
<text x="133.1" y="32.2">10k</text>
<text x="134.6" y="33.1">+12V</text>
<text x="145.9" y="31.8">PC817</text>
<text x="159.2" y="35.4">GND</text>
<text x="183.3" y="30.3">GND</text>
<text x="209.1" y="34.1">R15</text>
<text x="272.6" y="35.8" transform="rotate(-90 272.6 35.8)">1N4007</text>
<text x="274.9" y="31.4" transform="rotate(-90 274.9 31.4)">D1</text>
<text x="66.8" y="39.6">GND</text>
<text x="95.1" y="40.3">LF33_TO252</text>
<text x="99.2" y="38">U3</text>
<text x="133.8" y="40.4">GND</text>
<text x="134.6" y="38.1">+12V</text>
<text x="184.9" y="39.1">R14</text>
<text x="185" y="41.4">10k</text>
<text x="209.1" y="36.4">10k</text>
<text x="281.9" y="40.2" transform="rotate(-90 281.9 40.2)">GND</text>
<text x="16.1" y="42.3">+3V3</text>
<text x="25" y="42.3">+3V3</text>
<text x="85.9" y="43.6">+5V</text>
<text x="95.5" y="44.1">VI</text>
<text x="102.6" y="44.1">VO</text>
<text x="111.7" y="44.5">+3V3</text>
<text x="134.4" y="44.9" transform="rotate(-90 134.4 44.9)">10k</text>
<text x="135.7" y="44.5">PC817</text>
<text x="136.8" y="44.5" transform="rotate(-90 136.8 44.5)">R8</text>
<text x="137.3" y="42.2">U4</text>
<text x="159.5" y="44.2">R13</text>
<text x="159.6" y="46.5">10k</text>
<text x="205.2" y="43.4">GND</text>
<text x="272.6" y="47.2" transform="rotate(-90 272.6 47.2)">1N4007</text>
<text x="274.9" y="42.8" transform="rotate(-90 274.9 42.8)">D2</text>
<text x="19.8" y="49.3">R1</text>
<text x="19.9" y="51.6">10k</text>
<text x="28.7" y="49.3">R3</text>
<text x="28.8" y="51.6">10k</text>
<text x="50.5" y="52">ESP32-WROOM-32</text>
<text x="56.7" y="49.9">+3V3</text>
<text x="57.3" y="49.7">U1</text>
<text x="101" y="48.3" transform="rotate(-90 101 48.3)">GND</text>
<text x="123.6" y="53.1">GND</text>
<text x="149.8" y="48.3">+3V3</text>
<text x="155.7" y="53.6">GND</text>
<text x="181.1" y="48.5">GND</text>
<text x="281.9" y="51.6" transform="rotate(-90 281.9 51.6)">GND</text>
<text x="46.2" y="59.3">EN</text>
<text x="67.8" y="59.3">IO0</text>
<text x="98.5" y="56.1">GND</text>
<text x="148.1" y="55.6">R12</text>
<text x="148.2" y="58">10k</text>
<text x="272.6" y="58.7" transform="rotate(-90 272.6 58.7)">1N4007</text>
<text x="274.9" y="54.2" transform="rotate(-90 274.9 54.2)">D3</text>
<text x="46.2" y="64.4">SENSOR_VP</text>
<text x="59.1" y="60.4" transform="rotate(-90 59.1 60.4)">VDD</text>
<text x="62.7" y="61.8">TXD0/IO1</text>
<text x="67.8" y="64.4">IO2</text>
<text x="144.2" y="65">GND</text>
<text x="274.9" y="65.7" transform="rotate(-90 274.9 65.7)">D4</text>
<text x="281.9" y="63" transform="rotate(-90 281.9 63)">GND</text>
<text x="16.1" y="66.4">+3V3</text>
<text x="25" y="66.4">+3V3</text>
<text x="46.2" y="66.9">SENSOR_VN</text>
<text x="62.6" y="66.9">RXD0/IO3</text>
<text x="67.8" y="69.5">IO4</text>
<text x="272.6" y="70.1" transform="rotate(-90 272.6 70.1)">1N4007</text>
<text x="19.8" y="73.4">R2</text>
<text x="19.9" y="75.7">47k</text>
<text x="28.7" y="73.4">R4</text>
<text x="28.8" y="75.7">47k</text>
<text x="66.8" y="74.5">IO12</text>
<text x="66.8" y="77.1">IO13</text>
<text x="67.8" y="72">IO5</text>
<text x="92.5" y="72.7" transform="rotate(-90 92.5 72.7)">+12V</text>
<text x="101.4" y="72.8" transform="rotate(-90 101.4 72.8)">+5V</text>
<text x="110.3" y="72.8" transform="rotate(-90 110.3 72.8)">+5V</text>
<text x="119.2" y="72.7" transform="rotate(-90 119.2 72.7)">+3V3</text>
<text x="274.9" y="77.1" transform="rotate(-90 274.9 77.1)">D5</text>
<text x="281.9" y="74.5" transform="rotate(-90 281.9 74.5)">GND</text>
<text x="66.8" y="79.6">IO14</text>
<text x="66.8" y="82.2">IO15</text>
<text x="94.4" y="82.1">C</text>
<text x="94.6" y="79.8">C4</text>
<text x="103.3" y="82.1">C</text>
<text x="103.5" y="79.8">C5</text>
<text x="112.2" y="82.1">C</text>
<text x="112.3" y="79.8">C6</text>
<text x="121.1" y="82.1">C</text>
<text x="121.2" y="79.8">C7</text>
<text x="272.6" y="81.5" transform="rotate(-90 272.6 81.5)">1N4007</text>
<text x="20.4" y="87.4">I2C</text>
<text x="20.8" y="85.1">J1</text>
<text x="46.2" y="89.8">SDO/SD0</text>
<text x="66.8" y="84.7">IO16</text>
<text x="66.8" y="87.2">IO17</text>
<text x="66.8" y="89.8">IO18</text>
<text x="89.6" y="89.1">GND</text>
<text x="98.5" y="89.1">GND</text>
<text x="107.4" y="89.1">GND</text>
<text x="116.3" y="89.1">GND</text>
<text x="227" y="84.6">R16</text>
<text x="227.1" y="86.9">330</text>
<text x="237.3" y="86.4">PC817</text>
<text x="238.9" y="84.1">U8</text>
<text x="274.9" y="88.5" transform="rotate(-90 274.9 88.5)">D6</text>
<text x="281.9" y="85.9" transform="rotate(-90 281.9 85.9)">GND</text>
<text x="29.1" y="91.6" transform="rotate(-90 29.1 91.6)">+3V3</text>
<text x="46.2" y="94.9">SHD/SD2</text>
<text x="46.2" y="92.3">SDI/SD1</text>
<text x="66.8" y="92.3">IO19</text>
<text x="66.8" y="94.9">IO21</text>
<text x="251.4" y="90.2">+12V</text>
<text x="272.6" y="93" transform="rotate(-90 272.6 93)">1N4007</text>
<text x="29.2" y="98.6" transform="rotate(-90 29.2 98.6)">GND</text>
<text x="46.2" y="97.4">SWP/SD3</text>
<text x="46.2" y="99.9">SCK/CLK</text>
<text x="66.8" y="97.4">IO22</text>
<text x="66.8" y="99.9">IO23</text>
<text x="227" y="97.3">R17</text>
<text x="227.1" y="99.6">330</text>
<text x="228.6" y="96.3" transform="rotate(-90 228.6 96.3)">GND</text>
<text x="237.3" y="99.1">PC817</text>
<text x="238.9" y="96.8">U9</text>
<text x="267.9" y="98.9" transform="rotate(-90 267.9 98.9)">GND</text>
<text x="46.2" y="102.5">SCS/CMD</text>
<text x="66.8" y="102.5">IO25</text>
<text x="66.8" y="105">IO26</text>
<text x="66.8" y="107.6">IO27</text>
<text x="251.4" y="102.9">+12V</text>
<text x="267.9" y="103.9" transform="rotate(-90 267.9 103.9)">GND</text>
<text x="20.4" y="112.4">I2C</text>
<text x="29.2" y="111.3" transform="rotate(-90 29.2 111.3)">GND</text>
<text x="66.8" y="110.1">IO32</text>
<text x="66.8" y="112.6">IO33</text>
<text x="227" y="110">R18</text>
<text x="227.1" y="112.3">330</text>
<text x="228.6" y="109" transform="rotate(-90 228.6 109)">GND</text>
<text x="237.3" y="111.8">PC817</text>
<text x="238.4" y="109.5">U10</text>
<text x="267.9" y="109" transform="rotate(-90 267.9 109)">GND</text>
<text x="277.4" y="110.5">RELAY</text>
<text x="277.8" y="108.2">J7</text>
<text x="20.7" y="119.2">U1</text>
<text x="20.8" y="114.7">J2</text>
<text x="20.8" y="116.9">J3</text>
<text x="66.8" y="115.2">IO34</text>
<text x="66.8" y="117.7">IO35</text>
<text x="251.4" y="115.6">+12V</text>
<text x="267.9" y="119.2" transform="rotate(-90 267.9 119.2)">GND</text>
<text x="267.9" y="114.1" transform="rotate(-90 267.9 114.1)">GND</text>
<text x="21.7" y="120.6">1</text>
<text x="29.1" y="123.4" transform="rotate(-90 29.1 123.4)">+3V3</text>
<text x="37.6" y="123">R24</text>
<text x="37.7" y="125.3">10k</text>
<text x="41.4" y="123">R25</text>
<text x="41.5" y="125.3">10k</text>
<text x="59.1" y="121.7" transform="rotate(-90 59.1 121.7)">GND</text>
<text x="227" y="122.7">R19</text>
<text x="227.1" y="125">330</text>
<text x="228.6" y="121.7" transform="rotate(-90 228.6 121.7)">GND</text>
<text x="237.3" y="124.5">PC817</text>
<text x="238.4" y="122.2">U11</text>
<text x="267.9" y="124.3" transform="rotate(-90 267.9 124.3)">GND</text>
<text x="29.2" y="130.3" transform="rotate(-90 29.2 130.3)">GND</text>
<text x="56.6" y="129.8">GND</text>
<text x="251.4" y="128.3">+12V</text>
<text x="22.1" y="135.9">J4</text>
<text x="33.7" y="132.3">GNDGND</text>
<text x="227" y="135.4">R20</text>
<text x="227.1" y="137.7">330</text>
<text x="228.6" y="134.4" transform="rotate(-90 228.6 134.4)">GND</text>
<text x="237.3" y="137.2">PC817</text>
<text x="238.4" y="134.9">U12</text>
<text x="21.8" y="138.2">DP</text>
<text x="45.4" y="142.5">J9</text>
<text x="251.4" y="141">+12V</text>
<text x="30.4" y="145" transform="rotate(-90 30.4 145)">+3V3</text>
<text x="45.2" y="144.8">RST</text>
<text x="228.2" y="148.1">R21</text>
<text x="228.6" y="147.1" transform="rotate(-90 228.6 147.1)">GND</text>
<text x="238.6" y="149.9">PC817</text>
<text x="239.7" y="147.6">U13</text>
<text x="36.3" y="151.4">GND</text>
<text x="228.4" y="150.4">330</text>
<text x="252.7" y="153.7">+12V</text>
<text x="30.5" y="157" transform="rotate(-90 30.5 157)">GND</text>
<text x="44.2" y="157.8" transform="rotate(-90 44.2 157.8)">+12V</text>
<text x="63.3" y="161.6" transform="rotate(-90 63.3 161.6)">+12V</text>
<text x="99.1" y="156.6">+5V</text>
<text x="229.8" y="159.8" transform="rotate(-90 229.8 159.8)">GND</text>
<text x="21.2" y="165.9">R22</text>
<text x="31.6" y="167.7">PC817</text>
<text x="32.7" y="165.4">U14</text>
<text x="46.7" y="166.3" transform="rotate(-90 46.7 166.3)">1k</text>
<text x="49" y="167" transform="rotate(-90 49 167)">R23</text>
<text x="109.5" y="166.6">BZ1</text>
<text x="21.4" y="168.2">330</text>
<text x="50.3" y="173.9">0</text>
<text x="69.1" y="171.6" transform="rotate(-90 69.1 171.6)">Q3</text>
<text x="87.8" y="173.5">R6</text>
<text x="102.5" y="168.4">470K</text>
<text x="109.4" y="168.9">BZ</text>
<text x="22.8" y="177.6" transform="rotate(-90 22.8 177.6)">GND</text>
<text x="47" y="177.3" transform="rotate(-90 47 177.3)">GND</text>
<text x="49.1" y="176.2">R26</text>
<text x="66.8" y="174.4" transform="rotate(-90 66.8 174.4)">IRF9540N</text>
<text x="70.8" y="178.1">J8</text>
<text x="87.4" y="175.8">330</text>
<text x="102.8" y="177.6">Q2</text>
<text x="103.3" y="179.9">2N3904</text>
<text x="53.3" y="180.1">1N4007</text>
<text x="57.8" y="182.4">D7</text>
<text x="62.9" y="184.4">GND</text>
<text x="70.7" y="180.4">PR</text>
<text x="60.4" y="189.5">GND</text>
<text x="98.5" y="188.2">GND</text>
</g>
<g font-size="1.8" fill="#0000c2">
<text x="186.7" y="190.5">ESP32 Smart Relay 4/6 v1.2</text>
<text x="207" y="194.3">Oct. 20, 2020</text>
</g>
</svg>
